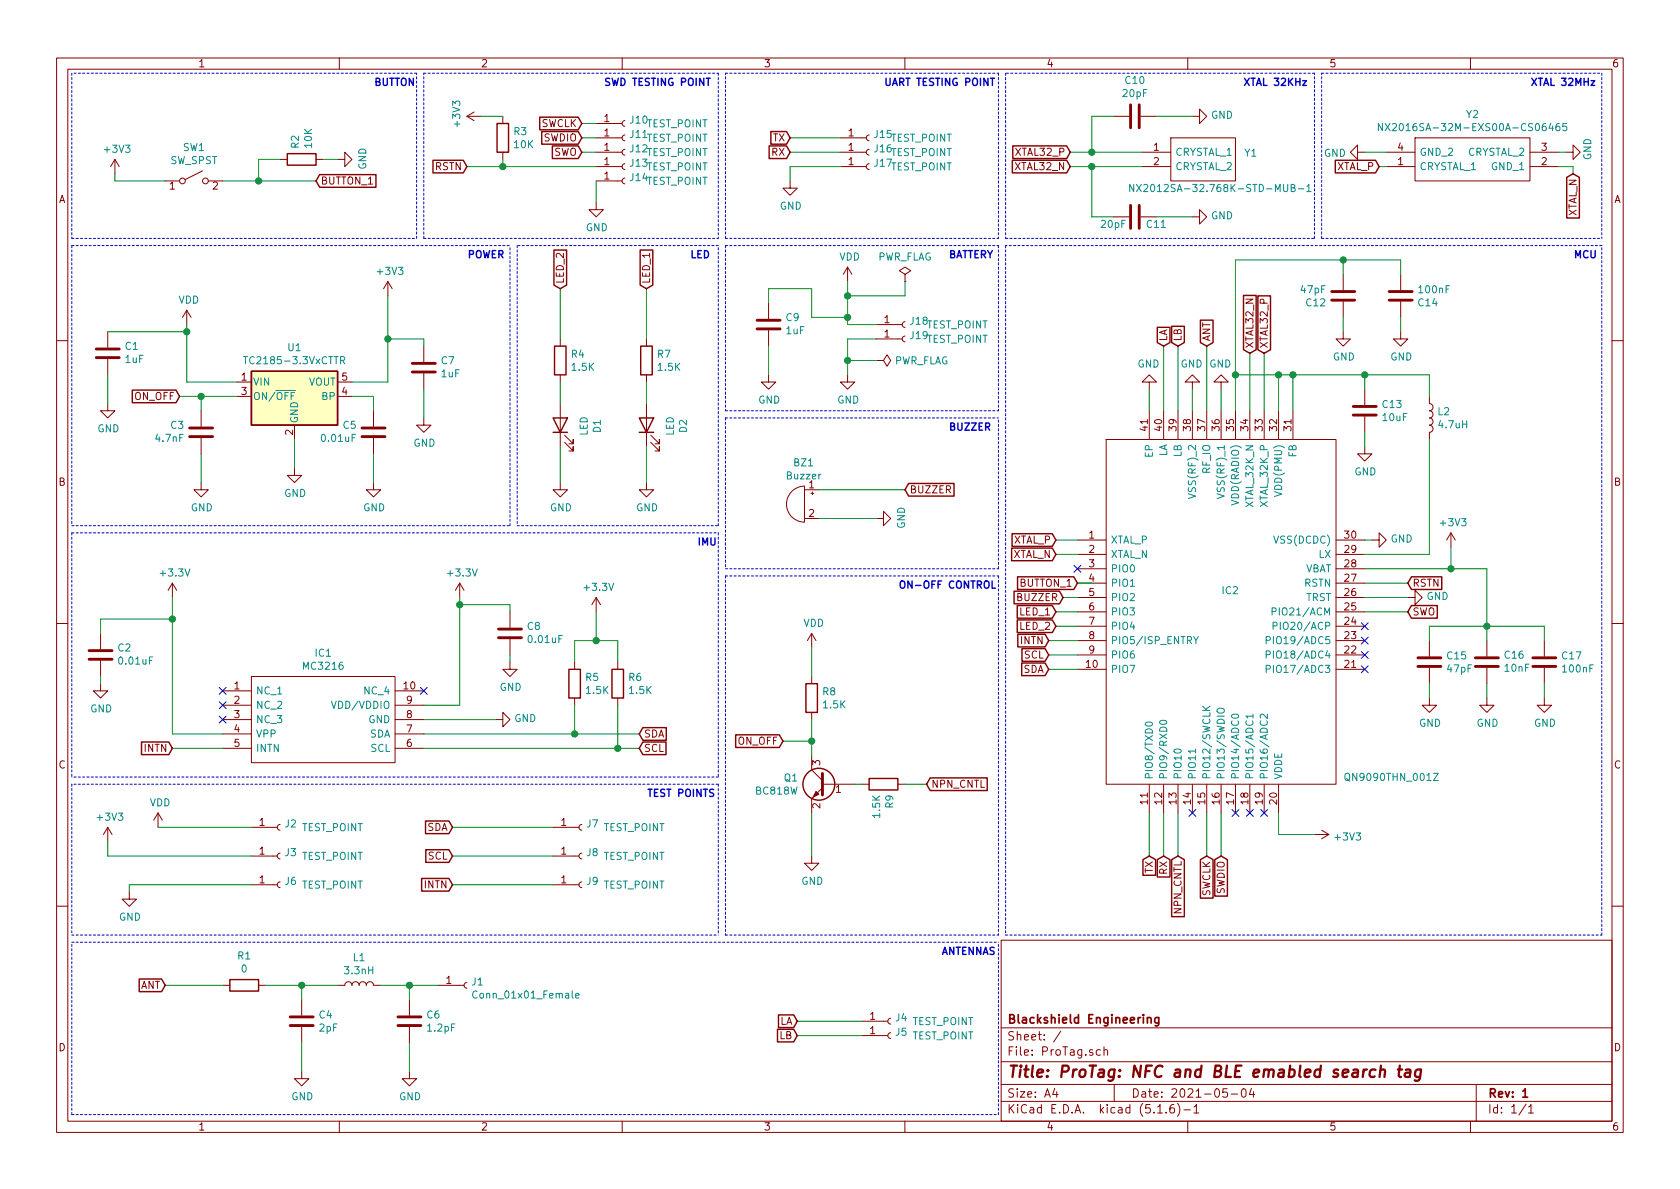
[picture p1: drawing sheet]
<svg xmlns="http://www.w3.org/2000/svg" width="297mm" height="210mm" viewBox="0 0 297 210" stroke-linecap="round" stroke-linejoin="round" font-family="sans-serif">
<g fill="none" stroke="#840000" stroke-width=".18">
<path d="M10 10.3h277v189.9h-277zM12 12.2h273v186.1h-273zM60 10.3v1.9M83.8 19.8l-1.3 .8M110 10.3v1.9M160 10.3v1.9M210 10.3v1.9M260 10.3v1.9M20.3 28.2l-.7 1.3M20.3 28.2v2.5M20.3 28.2l.8 1.3M29.2 32h2.5"/>
<path d="M35.8 30.2l-3 1.5M36.8 32h2.6M49.5 28.2h1.3M55.9 28.2h1.2M59.7 28.2h1.3v-1.3l1.2 1.3-1.2 1.3v-1.3M82.5 20.6h2.6M82.5 20.6l1.3 .7M88.9 20.6v1.2M88.9 26.9v1.3M105.4 35.8v1.3h1.3l-1.3 1.2-1.3-1.2h1.3M105.4 26.9h4.6M105.4 29.5h4.6"/>
<path d="M105.4 32h4.6M105.4 24.4h4.6M105.4 21.8h4.6M110.5 31.5l-.3 .1-.2 .3 .1 .4 .4 .2M110.5 29l-.3 .1-.2 .3 .1 .4 .4 .2M110.5 26.4l-.3 .1-.2 .3 .1 .4 .4 .2M110.5 23.9l-.3 .1-.2 .3 .1 .4 .4 .2M110.5 21.3l-.3 .1-.2 .4 .1 .3 .4 .2M139.7 32v1.3h1.3l-1.3 1.2-1.3-1.2h1.3M148.6 26.9h4.6M148.6 29.5h4.6M148.6 24.4h4.6"/>
<path d="M153.7 29l-.3 .1-.2 .3 .1 .4 .4 .2M153.7 26.4l-.3 .1-.2 .3 .1 .4 .4 .2M153.7 23.9l-.3 .1-.2 .3 .1 .4 .4 .2M196.8 20.6h2.8M196.8 38.3h2.8M201.7 20.6h2.8M201.7 38.3h2.8M201.9 26.9h5.1M201.9 29.5h5.1M207 24.4h11.4v7.6h-11.4zM210.8 20.6h1.3v-1.3l1.3 1.3-1.3 1.2v-1.2M210.8 38.3h1.3v-1.2l1.3 1.2-1.3 1.3v-1.3"/>
<path d="M240 26.9v-1.3l-1.2 1.3 1.2 1.3v-1.3h1.3M245.1 26.9h5.1M245.1 29.5h5.1M250.2 24.4h20.3v7.6h-20.3zM270.5 26.9h5.1M270.5 29.5h5.1M276.9 26.9h1.2v-1.3l1.3 1.3-1.3 1.3v-1.3M19 58.7v2.8M33 54.9l-.7 1.2M33 54.9v2.5M33 54.9l.8 1.2M68.6 49.8l-.8 1.2"/>
<path d="M68.6 49.8v2.5M68.6 49.8l.7 1.2M99.1 59.9v1.3M114.3 59.9v1.3M135.9 53.6v2.8M135.9 58.4v2.8M149.9 47.2l-.8 1.3M149.9 47.2v2.6M149.9 47.2l.7 1.3M154.9 57.4h4.6M154.9 59.9h4.6M160 48.5l1-.6-1-.7-1 .7 1 .6v1.3"/>
<path d="M160 49.8h.1M160 56.9l-.3 .1-.2 .3 .1 .4 .4 .2M160 59.4l-.3 .1-.2 .4 .1 .3 .4 .2M237.5 58.7v1.2h1.3l-1.3 1.3-1.3-1.3h1.3M237.5 48.5v2.8M237.5 53.3v2.8M247.6 58.7v1.2h1.3l-1.3 1.3-1.2-1.3h1.2M247.6 48.5v2.8M247.6 53.3v2.8M10 60.2h2M19 71.4v1.2h1.3l-1.3 1.3-1.2-1.3h1.2M19 63.5v2.8"/>
<path d="M35.6 72.6v2.8M35.6 77.5v2.8M41.9 67.6h2.5M41.9 70.1h2.5M52.1 75.2v2.5M59.7 67.6h2.5M59.7 70.1h2.5M66 72.6v2.8M66 77.5v2.8M74.9 73.9v1.3h1.3l-1.3 1.2-1.2-1.2h1.2M74.9 61.2v2.8M74.9 66v2.8"/>
<path d="M99.1 66.3v1.3M99.1 71.4v7.6M99.8 78.2l1.5 1.6v-.8v.8h-.7M99.8 77l1.5 1.5v-.8v.8h-.7M114.3 66.3v1.3M114.3 71.4v7.6M115.1 78.2l1.5 1.6v-.8v.8h-.8M115.1 77l1.5 1.5v-.8v.8h-.8M135.9 66.3v1.3h1.3l-1.3 1.2-1.3-1.2h1.3M149.9 66.3v1.3h1.2l-1.2 1.2-1.3-1.2h1.3M154.9 63.7h1.3l.6-1 .7 1-.7 1.1-.6-1.1M154.9 63.7h.1"/>
<path d="M195.6 77.7h40.6v61h-40.6zM203.2 67.6h1.3l-1.3-1.3-1.3 1.3h1.3v1.2M203.2 72.6v5.1M205.7 72.6v5.1M208.3 72.6v5.1M210.8 67.6h1.3l-1.3-1.3-1.3 1.3h1.3v1.2M210.8 72.6v5.1M213.4 72.6v5.1M215.9 67.6h1.3l-1.3-1.3-1.3 1.3h1.3v1.2M215.9 72.6v5.1M218.4 72.6v5.1M221 72.6v5.1"/>
<path d="M223.5 72.6v5.1M226.1 72.6v5.1M228.6 72.6v5.1M241.3 79v1.3h1.3l-1.3 1.2-1.3-1.2h1.3M241.3 68.8v2.8M241.3 73.7v2.7M252.7 70.1v1.3a.63 .63 0 0 1 .7 .6 .63 .63 0 0 1-.7 .6 .63 .63 0 0 1 .7 .7 .63 .63 0 0 1-.7 .6 .63 .63 0 0 1 .7 .6 .63 .63 0 0 1-.7 .7 .63 .63 0 0 1 .7 .6 .63 .63 0 0 1-.7 .6v1.3M285 60.2h2M35.6 85.3v1.3h1.2l-1.2 1.3-1.3-1.3h1.3M52.1 82.8v1.3h1.2l-1.2 1.2-1.3-1.2h1.3M66 85.3v1.3h1.3l-1.3 1.3-1.2-1.3h1.2M99.1 85.3v1.3h1.2l-1.2 1.3-1.3-1.3h1.3"/>
<path d="M114.3 85.3v1.3h1.3l-1.3 1.3-1.3-1.3h1.3M140 86.9a3.3 3.3 0 0 1 2.2-.9v6.3a3.2 3.2 0 0 1-2.9-1.9 3.2 3.2 0 0 1 .7-3.5zM142.2 86.6h2.6M142.2 91.7h2.6M143.4 87.2h.5M143.6 87v.5M154.9 91.7h1.3v-1.3l1.3 1.3-1.3 1.3v-1.3M190.5 95.5h5.1M190.5 98h5.1M236.2 95.5h5.1M236.2 98h5.1M242.6 95.5h1.2v-1.3l1.3 1.3-1.3 1.3v-1.3"/>
<path d="M256.5 94.2l-.7 1.3M256.5 94.2v2.6M256.5 94.2l.8 1.3M10 110.3h2M17.8 112v2.8M17.8 116.8v2.8M30.5 103.1l-.8 1.3M30.5 103.1v2.6M30.5 103.1l.7 1.3M44.4 119.6h25.4v15.3h-25.4zM81.3 103.1l-.8 1.3M81.3 103.1v2.6"/>
<path d="M81.3 103.1l.7 1.3M90.2 117.1v1.3h1.2l-1.2 1.2-1.3-1.2h1.3M90.2 108.2v2.8M90.2 113v2.8M101.6 117.1v1.3M105.4 105.7l-.8 1.2M105.4 105.7v2.5M105.4 105.7l.8 1.2M109.2 117.1v1.3M143.5 112v2.5M143.5 119.6v1.3M143.5 112l-.8 1.3"/>
<path d="M143.5 112l.8 1.3M190.5 118.4h5.1M190.5 115.8h5.1M190.5 113.3h5.1M190.5 110.7h5.1M190.5 108.2h5.1M190.5 105.7h5.1M190.5 103.1h5.1M190.5 100.6h5.1M236.2 118.4h5.1M236.2 115.8h5.1M236.2 113.3h5.1"/>
<path d="M236.2 110.7h5.1M236.2 108.2h5.1M236.2 105.7h5.1M236.2 103.1h5.1M236.2 100.6h5.1M248.9 105.7h1.3v-1.3l1.3 1.3-1.3 1.2v-1.2M252.7 113.3v2.8M252.7 118.1v2.8M262.9 113.3v2.8M262.9 118.1v2.8M273 113.3v2.8M273 118.1v2.8"/>
<path d="M285 110.3h2M17.8 120.9v1.3h1.2l-1.2 1.2-1.3-1.2h1.3M39.4 122.2h5M39.4 124.7h5M39.4 127.2h5M39.4 129.8h5M39.4 132.3h5M69.8 122.2h5.1M69.8 124.7h5.1M69.8 127.2h5.1M69.8 129.8h5.1M69.8 132.3h5.1"/>
<path d="M87.6 127.2h1.3v-1.2l1.3 1.2-1.3 1.3v-1.3M101.6 123.4v1.3M109.2 123.4v1.3M143.5 126v1.2M143.5 133.6v2.5l1.9 1.9M145.4 139.3l-1.9 1.9v2.6M145.4 138.7h5.7M152.4 138.7h1.3M158.7 138.7h1.3M203.2 138.7v5.1M205.7 138.7v5.1M208.3 138.7v5.1"/>
<path d="M210.8 138.7v5.1M213.4 138.7v5.1M215.9 138.7v5.1M218.4 138.7v5.1M221 138.7v5.1M223.5 138.7v5.1M226.1 138.7v5.1M252.7 123.4v1.3h1.3l-1.3 1.3-1.2-1.3h1.2M262.9 123.4v1.3h1.3l-1.3 1.3-1.3-1.3h1.3M273 123.4v1.3h1.3l-1.3 1.3-1.2-1.3h1.2M19 146.3v2.5M19 146.3l-.7 1.3"/>
<path d="M19 146.3l.8 1.3M22.9 157.7v1.3h1.2l-1.2 1.3-1.3-1.3h1.3M27.9 143.8l-.7 1.2M27.9 143.8v2.5M27.9 143.8l.8 1.2M44.4 156.5h4.6M44.4 151.4h4.6M44.4 146.3h4.6M49.5 150.9l-.3 .1-.2 .3 .1 .4 .4 .2M49.5 156l-.3 .1-.2 .3 .1 .4 .4 .2M49.5 145.8l-.3 .1-.2 .3 .1 .4 .4 .2M97.8 156.5h4.6"/>
<path d="M97.8 151.4h4.6M97.8 146.3h4.6M102.9 156l-.3 .1-.2 .3 .1 .4 .4 .2M102.9 150.9l-.3 .1-.2 .3 .1 .4 .4 .2M102.9 145.8l-.3 .1-.2 .3 .1 .4 .4 .2M143.5 151.4v1.2h1.3l-1.3 1.3-1.3-1.3h1.3M232.4 147.6h2.5M233.7 146.8l1.2 .8M234.9 147.6l-1.2 .7M10 160.2h2M39.4 174.2h1.2M45.7 174.2h1.3"/>
<path d="M53.3 176.8v2.8M59.7 174.2h1.3a.63 .63 0 0 1 .6-.6 .63 .63 0 0 1 .6 .6 .63 .63 0 0 1 .7-.6 .63 .63 0 0 1 .6 .6 .63 .63 0 0 1 .6-.6 .63 .63 0 0 1 .7 .6 .63 .63 0 0 1 .6-.6 .63 .63 0 0 1 .6 .6h1.3M72.4 176.8v2.8M77.5 174.2h4.5M82.5 173.7l-.3 .1-.2 .4 .1 .3 .4 .2M177 166.3h108v32h-108zM285 160.2h2M53.3 189.5v1.2h1.3l-1.3 1.3-1.2-1.3h1.2M53.3 181.6v2.8M60 198.3v1.9M72.4 189.5v1.2h1.3l-1.3 1.3-1.3-1.3h1.3M72.4 181.6v2.8"/>
<path d="M110 198.3v1.9M152.4 183.1h4.6M152.4 180.6h4.6M157.5 182.6l-.3 .1-.2 .4 .1 .3 .4 .2M157.5 180.1l-.3 .1-.2 .3 .1 .4 .4 .2M160 198.3v1.9M177 194.8h108M177 191.8h108M177 187.8h108M177 181.8h108M186.5 192.5l-.4 1h1M186.8 193v1"/>
<path d="M187.6 182.3l-1.3 2M194.6 185.7l-.5-.1-.3 .3 .1 .6 .2 .1 .5-.1M195.2 185.7l.2-.1 .4 .1v.9M195.2 185.1v1.5M197 191.8v3M204.7 196.8h.8M206.2 196.7v.1M207.5 195.3a.59 .59 0 0 0-.7 .7v.5l.2 .2 .4 .1 .2-.1 .1-.5-.2-.2-.4-.1-.3 .3M208.2 195.1a1.71 1.71 0 0 1 0 2.3M209.3 196.3h1.2M210 198.3v1.9M211.1 195.8l.4-.5v1.5"/>
<path d="M211.1 196.8h.9M217 192.5h-.7l-.1 .7 .2-.1 .5 .1 .1 .2v.5l-.2 .1-.6-.1M217.7 193.5h1.1M219.6 192.7l.4-.2a.94 .94 0 0 1 0 1.5 .82 .82 0 0 1-.4-1.3zM221.3 192.5l-.4 1h.9M221.6 193v1M260 198.3v1.9M261 191.8v6.5M269.8 195.2l-1.2 2M270.3 195.8l.4-.5v1.5M270.3 196.8h.8"/>
<circle cx="32.3" cy="32" r=".51"/>
<circle cx="36.3" cy="32" r=".51"/>
</g>
<path d="M202.9 179.9v1M204.9 179.9v1.2l-.3 .3h-.4M202.9 180.1v-.1a.37 .37 0 0 1 .6 .1v.8M204.9 180l-.5-.1-.2 .3v.6l.2 .1 .5-.1M269.2 193l.5-.5v1.5M269.2 194h.9" fill="none" stroke="#840000" stroke-width=".3"/>
<path d="M243.2 189.2a.68 .68 0 0 0-1 .3l-.1 .6 .2 .2 .2 .1 .6-.1M244 189.3a.52 .52 0 0 1 .9 .1l-.1 1M244.2 188.4l-.3 2M247.1 189.1h.8M247.5 188.4l-.2 1.8 .1 .1 .3 .1M248.6 189.2h.7l.1 .2-.1 1M249.4 189.6l-.7 .1a.4 .4 0 0 0-.4 .3 .4 .4 0 0 0 .3 .4l.7-.1M251.2 189.2a.68 .68 0 0 0-1 .3v.8l.3 .1 .6-.1M251.3 189.1l-.2 1.6a.62 .62 0 0 1-1 .3" fill="none" stroke="#840000" stroke-width=".41"/>
<g fill="none" stroke="#008484" stroke-width=".18">
<path d="M200.5 32.6v1.3l-.8-1.3v1.3M200.9 32.6l.9 1.3M201.8 32.6l-.9 1.3M228.3 33.2h.5l.2-.2-.1-.3-.6-.1v1.3h.5l.2-.1v-.4l-.3-.2M229.6 33.4h.9M231.1 33l.3-.4v1.3M231.1 33.9h.7M244.4 21.8v1.3l-.7-1.3v1.3M244.9 21.8l.9 1.3M245.8 21.8l-.9 1.3M275.7 21.8h-.2a.79 .79 0 0 0-.2 1.3l.5-.1v-.6l-.5-.1-.2 .3M277 21.8h-.6l-.1 .6 .5-.1 .2 .3v.3l-.2 .2-.5-.1"/>
<path d="M43.1 63.1h.7M51.2 69h1.1M52.1 69.4h-.6v1.3M60.2 63.7h.6l.2-.2-.1-.3-.2-.1h-.5v1.2M60.5 63.7l.5 .6M210.1 87.3l1.3 .4-1.3 .5M215.2 87.3l1.3 .4-1.3 .5M211 112.6l.5 .6 .4-.6M211.5 113.2v.6M223.9 118.3h.6l.1-.2-.1-.3-.1-.2h-.5v1.3M223.9 115.8l.6-.1 .1-.2-.1-.3-.1-.1h-.5v1.3M223.9 113.2h.6l.1-.2-.1-.3-.1-.1h-.5v1.2"/>
<path d="M224.9 108.1l.7-.1v-.4l-.2-.1h-.5v1.3M225.1 110.7l.6-.1 .1-.4-.2-.2h-.5v1.3M58.6 124l.4 1.3 .4-1.3M202.6 127.8a.68 .68 0 0 1 1.2 .3 .72 .72 0 0 1-1.3-.1zM205.2 127.5a.68 .68 0 0 1 1.1 .3 .73 .73 0 0 1-1.3-.1zM211.4 132.5v.7M212.6 124.9l.8 .7M213.9 124.9l-.7 .5M215.3 125.4a.8 .8 0 0 1 1.2 .1l-.1 .4a.8 .8 0 0 1-1.2-.1zM217.8 126.5a.75 .75 0 0 1 1.2 .2 .73 .73 0 0 1-1.3-.1zM221.5 126.6h-1.2l.3 .4M221.5 126.3v.7"/>
<path d="M224.1 126.3v.8l-.7-.8h-.2l-.4 .2 .1 .5M237.8 136.9a.45 .45 0 0 1 .8 0 .88 .88 0 0 1-.3 1.1h-.3a1.07 1.07 0 0 1-.2-1.1zM253.4 136.7h.9l-.9 1.3h.9M84.4 175.4a.6 .6 0 0 0-.9 .4 .6 .6 0 0 0 .6 .7l.3-.1M101.8 176.1l.6-.1-.1-.3h-.3l-.2 .1v.6h.5"/>
</g>
<g fill="none" stroke="#840000" stroke-width=".25">
<path d="M50.8 27.2h5.1v2h-5.1zM56.5 30.9h10v2.2h-10l-.6-1.1zM76.6 28.3h5.3l.6 1.2-.6 1.1h-5.3zM87.9 21.8h2v5.1h-2zM95.4 20.7h6.8l.7 1.1-.7 1.2h-6.8zM95.8 23.3h6.4l.7 1.1-.7 1.1h-6.4zM97.7 25.8h4.5l.7 1.1-.7 1.1h-4.5zM136 25.8h3.1l.6 1.1-.6 1.1h-3.1zM136.3 23.3h2.8l.6 1.1-.6 1.1h-2.8zM179 28.3h9.6l.6 1.2-.6 1.1h-9.6zM179.1 25.8h9.5l.6 1.1-.6 1.1h-9.5zM236.1 28.3h7.1l.6 1.2-.6 1.1h-7.1z"/>
<path d="M277 31.4l1.1-.7 1.1 .7v7.2h-2.2zM97.9 44.2h2.3v6.2l-1.1 .6-1.2-.6zM113.2 44.2h2.2v6.2l-1.1 .6-1.1-.6zM204.6 57.9h2.3v2.7l-1.2 .6-1.1-.6zM207.2 57.7h2.2v2.9l-1.1 .6-1.1-.6zM212.2 56.6h2.3v4l-1.1 .6-1.2-.6zM219.9 52.2h2.2v9.6l-1.1 .7-1.1-.7zM222.4 52.3h2.2v9.5l-1.1 .7-1.1-.7zM23.4 69h7.7l.6 1.1-.6 1.1h-7.7zM44.4 65.7h15.3v9.5h-15.3zM97.8 73.9h2.5l-1.2 2.5zM97.8 76.4h2.5"/>
<path d="M98 61.2h2.1v5.1h-2.1zM113 73.9h2.6l-1.3 2.5zM113 76.4h2.6M113.3 61.2h2v5.1h-2zM160.7 85.5h8v2.2h-8l-.7-1.1zM178.9 96.9h7.2l.6 1.1-.6 1.2h-7.2zM178.9 94.4h7.2l.6 1.1-.6 1.1h-7.2zM100.6 118.4h2v5h-2zM108.2 118.4h2v5h-2zM179.3 104.5h8l.7 1.2-.7 1.1h-8zM179.9 107.1h6.2l.6 1.1-.6 1.1h-6.2zM179.9 109.6h6.2l.6 1.1-.6 1.2h-6.2z"/>
<path d="M179.9 102h10l.6 1.1-.6 1.1h-10zM180 112.2h4.8l.6 1.1-.6 1.1h-4.8zM180.6 117.2h4.2l.6 1.2-.6 1.1h-4.2zM180.7 114.7h4.1l.6 1.1-.6 1.1h-4.1zM249.6 107.1h4.5v2.2h-4.5l-.7-1.1zM249.6 102h5.3v2.2h-5.3l-.7-1.1zM25 131.2h4.8l.7 1.1-.7 1.1h-4.8zM113.7 131.2h4.1v2.2h-4.1l-.7-1.1zM113.7 128.7h4.1v2.2h-4.1l-.7-1.1zM130.1 129.9h7.7l.6 1.2-.6 1.1h-7.7zM142.5 120.9h2v5.1h-2zM153.7 137.7h5v2h-5z"/>
<path d="M164.5 137.6h10v2.2h-10l-.7-1.1zM74.5 155.3h4.9l.6 1.2-.6 1.1h-4.9zM75.2 145.2h4.2l.6 1.1-.6 1.1h-4.2zM75.3 150.3h4.1l.6 1.1-.6 1.1h-4.1zM202.1 152l1.1-.6 1.1 .6v2.8h-2.2zM204.6 152l1.1-.6 1.2 .6v3.1h-2.3zM207.2 152l1.1-.6 1.1 .6v10.1h-2.2zM212.2 152l1.2-.6 1.1 .6v6.8h-2.3zM214.8 152l1.1-.6 1.1 .6v6.5h-2.2zM24.6 173.1h4l.6 1.1-.6 1.2h-4zM40.6 173.2h5.1v2.1h-5.1zM137.6 179.5h2.7l.7 1.1-.7 1.1h-2.7z"/>
<path d="M137.5 182h2.8l.7 1.1-.7 1.1h-2.8z"/>
<circle cx="144.8" cy="138.7" r="2.82"/>
</g>
<g fill="none" stroke="#840000" stroke-width=".51">
<path d="M199.9 18.5v4.1M201.4 18.5v4.1M199.9 36.3v4.1M201.4 36.3v4.1M133.9 56.6h4M133.9 58.2h4M235.5 53.1h4M235.5 51.6h4M245.6 53.1h4.1M245.6 51.6h4.1M17 61.7h4.1M17 63.2h4.1"/>
<path d="M33.5 75.7h4.1M33.5 77.2h4.1M64 75.7h4.1M64 77.2h4.1M72.9 64.3h4.1M72.9 65.8h4.1M239.3 73.4h4M239.3 71.9h4M15.7 115.1h4.1M15.7 116.6h4.1M88.1 111.2h4.1M88.1 112.8h4.1"/>
<path d="M250.7 117.9h4.1M250.7 116.3h4.1M260.9 117.9h4M260.9 116.3h4M271 117.9h4.1M271 116.3h4.1M145.4 136.8v3.8M51.3 179.8h4.1M70.4 179.8h4M51.3 181.4h4.1M70.4 181.4h4"/>
</g>
<path d="M44.4 65.7h15.3v9.5h-15.3z" fill="#ffffc2" stroke="#ffffc2" stroke-width=".18"/>
<path d="M144.3 139.9l.5 .6-1 .5z" fill="#840000" stroke="#840000" stroke-width=".18"/>
<g fill="none" stroke="#0000c2" stroke-width=".18" stroke-dasharray=".4 .4">
<path d="M12.7 12.9v29.3M73.7 12.9h-61M74.9 12.9h52.1M127 12.9v29.3M128.3 12.9h48.2M176.5 12.9v29.3M177.8 12.9v29.3M232.4 12.9h-54.6M233.7 12.9h49.5M283.2 12.9v29.3M12.7 42.2h61M12.7 43.4v49.6"/>
<path d="M12.7 43.4h77.5M73.7 42.2v-29.3M74.9 42.2h52.1M74.9 42.2v-29.3M91.4 43.4v49.6M127 43.4h-35.6M128.3 43.4h48.2M128.3 42.2h48.2M128.3 42.2v-29.3M128.3 43.4v29.2M176.5 43.4v29.2M177.8 42.2h54.6"/>
<path d="M177.8 43.4v121.9M232.4 42.2v-29.3M233.7 42.2h49.5M233.7 42.2v-29.3M283.2 43.4h-105.4M128.3 73.9h48.2M128.3 73.9v26.7M128.3 72.6h48.2M12.7 94.2h114.3M12.7 94.2v43.2M12.7 93h77.5M90.2 93v-49.6"/>
<path d="M91.4 93h35.6M127 93v-49.6M127 94.2v43.2M128.3 101.8v63.5M128.3 101.8h48.2M128.3 100.6h48.2M176.5 101.8v63.5M176.5 100.6v-26.7M12.7 138.7v26.6M127 137.4h-114.3M127 138.7v26.6M127 138.7h-114.3"/>
<path d="M12.7 166.6h163.8M12.7 165.3h114.3M128.3 165.3h48.2M177.8 165.3h105.4M283.2 165.3v-121.9M12.7 197.1h163.8M12.7 197.1v-30.5M176.5 197.1v-30.5"/>
</g>
<g fill="none" stroke="#008400" stroke-width=".18">
<path d="M20.3 30.7v1.3h8.9M39.4 32h16.5M49.5 28.2h-3.8v3.8M57.1 28.2h2.6M82.5 29.5h22.9M85.1 20.6h3.8M88.9 28.2v1.3M102.9 26.9h2.5M102.9 21.8h2.5M102.9 24.4h2.5M105.4 32v3.8M139.7 26.9h8.9"/>
<path d="M139.7 24.4h8.9M148.6 29.5h-8.9v2.5M189.2 26.9h12.7M189.2 29.5h12.7M193 29.5v8.8h3.8M196.8 20.6h-3.8v6.3M204.5 20.6h6.3M204.5 38.3h6.3M241.3 26.9h3.8M243.8 29.5h1.3M275.6 26.9h1.3M275.6 29.5h2.5v1.2"/>
<path d="M19 58.7h14M33 57.4v10.2h8.9M68.6 59.9h6.3v1.3M68.6 52.3v15.3h-6.4M99.1 51v8.9M114.3 51v8.9M135.9 53.6v-2.6h7.6v5.1h6.4M149.9 49.8v7.6h5M154.9 59.9h-5v6.4M160 49.8v2.5h-10.1M237.5 46v2.5M237.5 56.1v2.6"/>
<path d="M247.6 48.5v-2.5h-29.2v26.6M247.6 56.1v2.6M19 66.3v5.1M31.7 70.1h10.2M35.6 70.1v2.5M52.1 77.7v5.1M62.2 70.1h3.8v2.5M74.9 68.8v5.1M99.1 67.6v3.8M99.1 79v6.3M114.3 67.6v3.8M114.3 79v6.3"/>
<path d="M135.9 61.2v5.1M149.9 63.7h5M203.2 68.8v3.8M205.7 61.2v11.4M208.3 61.2v11.4M210.8 68.8v3.8M213.4 61.2v11.4M215.9 68.8v3.8M218.4 66.3h34.3v3.8M221 62.5v10.1M223.5 62.5v10.1M226.1 66.3v6.3"/>
<path d="M228.6 66.3v6.3M241.3 66.3v2.5M241.3 76.4v2.6M252.7 77.7v20.3h-11.4M35.6 80.3v5M66 80.3v5M144.8 86.6h15.2M144.8 91.7h10.1M186.7 98h3.8M186.7 95.5h3.8M241.3 95.5h1.3M256.5 96.8v3.8"/>
<path d="M17.8 119.6v1.3M30.5 109.5h-12.7v2.5M30.5 105.7v24.1h8.9M81.3 106.9h8.9v1.3M81.3 105.7v19h-6.4M90.2 115.8v1.3M101.6 117.1v-3.8h7.6v3.8M105.4 108.2v5.1M143.5 114.5v5.1M185.4 113.3h5.1M185.4 115.8h5.1M185.4 118.4h5.1"/>
<path d="M186.7 110.7h3.8M186.7 108.2h3.8M188 105.7h2.5M190.5 103.1h2.5M241.3 100.6h21.6v12.7M241.3 108.2h7.6M241.3 103.1h7.6M241.3 105.7h7.6M252.7 113.3v-2.6h20.3v2.6M30.5 132.3h8.9M74.9 132.3h38.1M74.9 129.8h38.1"/>
<path d="M74.9 127.2h12.7M101.6 124.7v5.1M109.2 124.7v7.6M138.4 131.1h5.1M143.5 127.2v6.4M151.1 138.7h1.3M160 138.7h3.8M252.7 120.9v2.5M262.9 120.9v2.5M273 120.9v2.5M19 148.8v2.6h25.4M27.9 146.3h16.5"/>
<path d="M44.4 156.5h-21.5v1.2M80 151.4h17.8M80 146.3h17.8M80 156.5h17.8M143.5 143.8v7.6M203.2 143.8v7.6M205.7 143.8v7.6M208.3 143.8v7.6M213.4 143.8v7.6M215.9 143.8v7.6M226.1 143.8v3.8h6.3M29.2 174.2h10.2"/>
<path d="M47 174.2h12.7M53.3 174.2v2.6M67.3 174.2h10.2M72.4 174.2v2.6M53.3 184.4v5.1M72.4 184.4v5.1M141 180.6h11.4M141 183.1h11.4"/>
</g>
<path d="M124.9 13.8h.7M175.1 13.8h.7M230.3 14.3h.7l-.7 .8h.7M281.3 14.3h.7l-.7 .8h.7M175.4 102.7v1.3h.6" fill="none" stroke="#0000c2" stroke-width=".25"/>
<g fill="#008400" stroke="#008400" stroke-width=".25">
<circle cx="105.4" cy="113.3" r=".51"/>
<circle cx="228.6" cy="66.3" r=".51"/>
<circle cx="88.9" cy="29.5" r=".51"/>
<circle cx="72.4" cy="174.2" r=".51"/>
<circle cx="81.3" cy="106.9" r=".51"/>
<circle cx="262.9" cy="110.7" r=".51"/>
<circle cx="256.5" cy="100.6" r=".51"/>
<circle cx="218.4" cy="66.3" r=".51"/>
<circle cx="68.6" cy="59.9" r=".51"/>
<circle cx="109.2" cy="132.3" r=".51"/>
<circle cx="101.6" cy="129.8" r=".51"/>
<circle cx="193" cy="29.5" r=".51"/>
<circle cx="35.6" cy="70.1" r=".51"/>
<circle cx="45.7" cy="32" r=".51"/>
<circle cx="193" cy="26.9" r=".51"/>
<circle cx="33" cy="58.7" r=".51"/>
<circle cx="226.1" cy="66.3" r=".51"/>
<circle cx="237.5" cy="46" r=".51"/>
<circle cx="149.9" cy="56.1" r=".51"/>
<circle cx="149.9" cy="52.3" r=".51"/>
<circle cx="143.5" cy="131.1" r=".51"/>
<circle cx="30.5" cy="109.5" r=".51"/>
<circle cx="241.3" cy="66.3" r=".51"/>
<circle cx="53.3" cy="174.2" r=".51"/>
<circle cx="149.9" cy="63.7" r=".51"/>
</g>
<g fill="none" stroke="#000084" stroke-width=".18">
<path d="M189.9 100l1.2 1.2M191.1 100l-1.2 1.2M240.7 115.2l1.2 1.2M240.7 110.1l1.2 1.2M240.7 112.7l1.2 1.2M240.7 117.7l1.2 1.3M241.9 115.2l-1.2 1.2M241.9 110.1l-1.2 1.2M241.9 112.7l-1.2 1.2M241.9 117.7l-1.2 1.3M38.8 126.6l1.2 1.3M38.8 124.1l1.2 1.2"/>
<path d="M38.8 121.6l1.2 1.2M40 126.6l-1.2 1.3M40 124.1l-1.2 1.2M40 121.6l-1.2 1.2M74.3 121.6l1.2 1.2M75.5 121.6l-1.2 1.2M210.2 143.1l1.2 1.3M211.4 143.1l-1.2 1.3M217.8 143.1l1.2 1.3M219 143.1l-1.2 1.3M220.4 143.1l1.2 1.3M221.6 143.1l-1.2 1.3"/>
<path d="M222.9 143.1l1.2 1.3M224.1 143.1l-1.2 1.3"/>
</g>
<text font-size="2.8" fill="#840000" x="178" y="190.5">Title: ProTag: NFC and BLE emabled search tag</text>
<g font-size="2.1" fill="#840000">
<text x="178" y="184">Sheet: /</text>
<text x="178" y="181">Blackshield Engineering</text>
<text x="178" y="186.7">File: ProTag.sch</text>
<text x="178" y="196.9">KiCad E.D.A. kicad (5.1.6)-1</text>
<text x="178" y="194.1">Size: A4</text>
<text x="200" y="194.1">Date: 2021-05-04</text>
<text x="263" y="194.1">Rev: 1</text>
<text x="263" y="196.9">Id: 1/1</text>
</g>
<g font-size="1.8" fill="#840000">
<text x="35" y="11.9">1</text>
<text x="85" y="11.9">2</text>
<text x="135" y="11.9">3</text>
<text x="185" y="11.9">4</text>
<text x="235" y="11.9">5</text>
<text x="285" y="11.9">6</text>
<text x="95.6" y="22.5">SWCLK</text>
<text x="106.8" y="21.6">1</text>
<text x="96.1" y="25">SWDIO</text>
<text x="97.9" y="27.6">SWO</text>
<text x="106.8" y="29.2">1</text>
<text x="106.8" y="26.7">1</text>
<text x="106.8" y="24.1">1</text>
<text x="136.4" y="27.6">RX</text>
<text x="136.7" y="25">TX</text>
<text x="150" y="29.2">1</text>
<text x="150" y="26.7">1</text>
<text x="150" y="24.1">1</text>
<text x="179.7" y="27.6">XTAL32_P</text>
<text x="204" y="26.7">1</text>
<text x="204" y="29.2">2</text>
<text x="247.2" y="29.2">1</text>
<text x="247.2" y="26.7">4</text>
<text x="272.6" y="29.2">2</text>
<text x="272.6" y="26.7">3</text>
<text x="10.4" y="35.9">A</text>
<text x="30" y="33.5">1</text>
<text x="37.6" y="33.5">2</text>
<text x="56.7" y="32.6">BUTTON_1</text>
<text x="76.9" y="30.1">RSTN</text>
<text x="106.8" y="31.7">1</text>
<text x="179.6" y="30.1">XTAL32_N</text>
<text x="236.3" y="30.1">XTAL_P</text>
<text x="285.4" y="35.9">A</text>
<text x="278.8" y="38.4" transform="rotate(-90 278.8 38.4)">XTAL_N</text>
<text x="99.7" y="50.3" transform="rotate(-90 99.7 50.3)">LED_2</text>
<text x="114.9" y="50.3" transform="rotate(-90 114.9 50.3)">LED_1</text>
<text x="156.4" y="57.1">1</text>
<text x="156.4" y="59.7">1</text>
<text x="206.4" y="60.4" transform="rotate(-90 206.4 60.4)">LA</text>
<text x="208.9" y="60.4" transform="rotate(-90 208.9 60.4)">LB</text>
<text x="214" y="60.4" transform="rotate(-90 214 60.4)">ANT</text>
<text x="221.6" y="61.7" transform="rotate(-90 221.6 61.7)">XTAL32_N</text>
<text x="224.2" y="61.7" transform="rotate(-90 224.2 61.7)">XTAL32_P</text>
<text x="23.8" y="70.7">ON_OFF</text>
<text x="42.7" y="67.3">1</text>
<text x="42.7" y="69.8">3</text>
<text x="60.5" y="69.8">4</text>
<text x="60.5" y="67.3">5</text>
<text x="51.8" y="76.9" transform="rotate(-90 51.8 76.9)">2</text>
<text x="202.9" y="76.1" transform="rotate(-90 202.9 76.1)">41</text>
<text x="205.5" y="76.1" transform="rotate(-90 205.5 76.1)">40</text>
<text x="208" y="76.1" transform="rotate(-90 208 76.1)">39</text>
<text x="210.6" y="76.1" transform="rotate(-90 210.6 76.1)">38</text>
<text x="213.1" y="76.1" transform="rotate(-90 213.1 76.1)">37</text>
<text x="215.6" y="76.1" transform="rotate(-90 215.6 76.1)">36</text>
<text x="218.2" y="76.1" transform="rotate(-90 218.2 76.1)">35</text>
<text x="220.7" y="76.1" transform="rotate(-90 220.7 76.1)">34</text>
<text x="223.3" y="76.1" transform="rotate(-90 223.3 76.1)">33</text>
<text x="225.8" y="76.1" transform="rotate(-90 225.8 76.1)">32</text>
<text x="228.3" y="76.1" transform="rotate(-90 228.3 76.1)">31</text>
<text x="10.4" y="85.9">B</text>
<text x="143" y="86.4">1</text>
<text x="160.8" y="87.2">BUZZER</text>
<text x="285.4" y="85.9">B</text>
<text x="143" y="91.4">2</text>
<text x="192.6" y="95.2">1</text>
<text x="237.8" y="95.2">30</text>
<text x="179" y="98.7">XTAL_N</text>
<text x="179.1" y="96.1">XTAL_P</text>
<text x="192.6" y="97.8">2</text>
<text x="192.6" y="100.3">3</text>
<text x="237.8" y="100.3">28</text>
<text x="237.8" y="97.8">29</text>
<text x="180" y="106.3">BUZZER</text>
<text x="180.4" y="103.8">BUTTON_1</text>
<text x="192.6" y="102.9">4</text>
<text x="192.6" y="105.4">5</text>
<text x="192.6" y="107.9">6</text>
<text x="237.8" y="107.9">25</text>
<text x="237.8" y="105.4">26</text>
<text x="237.8" y="102.9">27</text>
<text x="249.7" y="103.8">RSTN</text>
<text x="180.4" y="108.8">LED_1</text>
<text x="180.4" y="111.4">LED_2</text>
<text x="180.5" y="113.9">INTN</text>
<text x="192.6" y="110.5">7</text>
<text x="192.6" y="113">8</text>
<text x="237.8" y="113">23</text>
<text x="237.8" y="110.5">24</text>
<text x="249.7" y="108.8">SWO</text>
<text x="180.9" y="119">SDA</text>
<text x="181.1" y="116.5">SCL</text>
<text x="192.1" y="118.1">10</text>
<text x="192.6" y="115.6">9</text>
<text x="237.8" y="118.1">21</text>
<text x="237.8" y="115.6">22</text>
<text x="41.4" y="121.9">1</text>
<text x="41.4" y="124.5">2</text>
<text x="71.4" y="121.9">10</text>
<text x="71.9" y="124.5">9</text>
<text x="41.4" y="127">3</text>
<text x="41.4" y="129.5">4</text>
<text x="71.9" y="129.5">7</text>
<text x="71.9" y="127">8</text>
<text x="113.8" y="130.4">SDA</text>
<text x="130.5" y="131.7">ON_OFF</text>
<text x="10.4" y="135.9">C</text>
<text x="25.6" y="133">INTN</text>
<text x="41.4" y="132.1">5</text>
<text x="71.9" y="132.1">6</text>
<text x="113.8" y="133">SCL</text>
<text x="145" y="135.4" transform="rotate(-90 145 135.4)">3</text>
<text x="285.4" y="135.9">C</text>
<text x="145" y="143" transform="rotate(-90 145 143)">2</text>
<text x="147.8" y="140.2">1</text>
<text x="164.6" y="139.3">NPN_CNTL</text>
<text x="202.9" y="142.2" transform="rotate(-90 202.9 142.2)">11</text>
<text x="205.5" y="142.2" transform="rotate(-90 205.5 142.2)">12</text>
<text x="208" y="142.2" transform="rotate(-90 208 142.2)">13</text>
<text x="210.6" y="142.2" transform="rotate(-90 210.6 142.2)">14</text>
<text x="213.1" y="142.2" transform="rotate(-90 213.1 142.2)">15</text>
<text x="215.6" y="142.2" transform="rotate(-90 215.6 142.2)">16</text>
<text x="218.2" y="142.2" transform="rotate(-90 218.2 142.2)">17</text>
<text x="220.7" y="142.2" transform="rotate(-90 220.7 142.2)">18</text>
<text x="223.3" y="142.2" transform="rotate(-90 223.3 142.2)">19</text>
<text x="225.8" y="142.2" transform="rotate(-90 225.8 142.2)">20</text>
<text x="45.9" y="146">1</text>
<text x="75.5" y="146.9">SDA</text>
<text x="99.2" y="146">1</text>
<text x="45.9" y="151.1">1</text>
<text x="75.7" y="152">SCL</text>
<text x="99.2" y="151.1">1</text>
<text x="203.8" y="154.4" transform="rotate(-90 203.8 154.4)">TX</text>
<text x="206.4" y="154.6" transform="rotate(-90 206.4 154.6)">RX</text>
<text x="45.9" y="156.2">1</text>
<text x="75.1" y="157.1">INTN</text>
<text x="99.2" y="156.2">1</text>
<text x="208.9" y="161.6" transform="rotate(-90 208.9 161.6)">NPN_CNTL</text>
<text x="214" y="158.6" transform="rotate(-90 214 158.6)">SWCLK</text>
<text x="216.5" y="158.2" transform="rotate(-90 216.5 158.2)">SWDIO</text>
<text x="78.9" y="174">1</text>
<text x="24.8" y="174.9">ANT</text>
<text x="10.4" y="185.9">D</text>
<text x="137.8" y="181.2">LA</text>
<text x="137.8" y="183.8">LB</text>
<text x="153.8" y="182.9">1</text>
<text x="153.8" y="180.3">1</text>
<text x="285.4" y="185.9">D</text>
<text x="35" y="199.9">1</text>
<text x="85" y="199.9">2</text>
<text x="135" y="199.9">3</text>
<text x="185" y="199.9">4</text>
<text x="235" y="199.9">5</text>
<text x="285" y="199.9">6</text>
</g>
<g font-size="1.8" fill="#0000c2">
<text x="66" y="15.2">BUTTON</text>
<text x="106.7" y="15.2">SWD TESTING POINT</text>
<text x="156.2" y="15.2">UART TESTING POINT</text>
<text x="219.7" y="15.2">XTAL 32KHz</text>
<text x="270.5" y="15.2">XTAL 32MHz</text>
<text x="82.5" y="45.7">POWER</text>
<text x="121.9" y="45.7">LED</text>
<text x="167.6" y="45.7">BATTERY</text>
<text x="278.1" y="45.7">MCU</text>
<text x="167.6" y="76.1">BUZZER</text>
<text x="123.2" y="96.5">IMU</text>
<text x="158.7" y="104.1">ON-OFF CONTROL</text>
<text x="114.3" y="140.9">TEST POINTS</text>
<text x="166.4" y="168.9">ANTENNAS</text>
</g>
<g font-size="1.8" fill="#008484">
<text x="198.6" y="17.2">20pF</text>
<text x="199" y="14.9">C10</text>
<text x="81.4" y="22.3" transform="rotate(-90 81.4 22.3)">+3V3</text>
<text x="90.9" y="23.9">R3</text>
<text x="111.5" y="21.9">J10</text>
<text x="114.3" y="22.5">TEST_POINT</text>
<text x="214.1" y="21">GND</text>
<text x="246.3" y="23.2">NX2016SA-32M-EXS00A-CS06465</text>
<text x="259.3" y="20.9">Y2</text>
<text x="18.6" y="27">+3V3</text>
<text x="30.1" y="29">SW_SPST</text>
<text x="32.4" y="26.7">SW1</text>
<text x="52.9" y="26.2" transform="rotate(-90 52.9 26.2)">R2</text>
<text x="55.2" y="26.1" transform="rotate(-90 55.2 26.1)">10K</text>
<text x="91" y="26.2">10K</text>
<text x="111.5" y="29.5">J13</text>
<text x="111.5" y="26.9">J12</text>
<text x="111.5" y="24.4">J11</text>
<text x="114.3" y="27.6">TEST_POINT</text>
<text x="114.3" y="25.1">TEST_POINT</text>
<text x="154.7" y="29.5">J17</text>
<text x="154.7" y="26.9">J16</text>
<text x="154.7" y="24.4">J15</text>
<text x="157.5" y="27.6">TEST_POINT</text>
<text x="157.5" y="25.1">TEST_POINT</text>
<text x="207.8" y="27.6">CRYSTAL_1</text>
<text x="220.1" y="27.7">Y1</text>
<text x="234.1" y="27.7">GND</text>
<text x="251" y="27.6">GND_2</text>
<text x="259.4" y="27.6">CRYSTAL_2</text>
<text x="281.4" y="28.3" transform="rotate(-90 281.4 28.3)">GND</text>
<text x="64.8" y="30" transform="rotate(-90 64.8 30)">GND</text>
<text x="111.5" y="32">J14</text>
<text x="114.3" y="32.7">TEST_POINT</text>
<text x="114.3" y="30.1">TEST_POINT</text>
<text x="157.5" y="30.1">TEST_POINT</text>
<text x="202.5" y="34">NX2012SA-32.768K-STD-MUB-1</text>
<text x="207.8" y="30.1">CRYSTAL_2</text>
<text x="251" y="30.1">CRYSTAL_1</text>
<text x="263.9" y="30.1">GND_1</text>
<text x="103.6" y="40.9">GND</text>
<text x="137.9" y="37.1">GND</text>
<text x="194.8" y="40.3">20pF</text>
<text x="202.8" y="40.3">C11</text>
<text x="214.1" y="38.8">GND</text>
<text x="148.4" y="46.1">VDD</text>
<text x="155.1" y="46.1">PWR_FLAG</text>
<text x="31.5" y="53.7">VDD</text>
<text x="66.9" y="48.6">+3V3</text>
<text x="230.1" y="51.9">47pF</text>
<text x="251" y="51.9">100nF</text>
<text x="139" y="56.8">C9</text>
<text x="139" y="59.1">1uF</text>
<text x="161" y="57.4">J18</text>
<text x="161" y="60">J19</text>
<text x="163.8" y="58.1">TEST_POINT</text>
<text x="231" y="54.2">C12</text>
<text x="250.8" y="54.2">C14</text>
<text x="22.2" y="61.9">C1</text>
<text x="22.2" y="64.2">1uF</text>
<text x="44" y="64.4">TC2185-3.3VxCTTR</text>
<text x="51" y="62.1">U1</text>
<text x="78.1" y="64.4">C7</text>
<text x="101" y="63.3">R4</text>
<text x="101.2" y="65.6">1.5K</text>
<text x="116.3" y="63.3">R7</text>
<text x="116.4" y="65.6">1.5K</text>
<text x="158" y="64.4">PWR_FLAG</text>
<text x="163.8" y="60.6">TEST_POINT</text>
<text x="201.1" y="65">GND</text>
<text x="208.7" y="65">GND</text>
<text x="213.8" y="65">GND</text>
<text x="235.7" y="63.7">GND</text>
<text x="245.8" y="63.7">GND</text>
<text x="44.7" y="68.2">VIN</text>
<text x="44.7" y="70.7">ON/OFF</text>
<text x="54.5" y="68.2">VOUT</text>
<text x="57" y="70.7">BP</text>
<text x="78.1" y="66.7">1uF</text>
<text x="134.1" y="71.4">GND</text>
<text x="148" y="71.4">GND</text>
<text x="17.2" y="76.4">GND</text>
<text x="30.2" y="75.8">C3</text>
<text x="52.7" y="74.9" transform="rotate(-90 52.7 74.9)">GND</text>
<text x="60.7" y="75.8">C5</text>
<text x="103.9" y="77.1" transform="rotate(-90 103.9 77.1)">LED</text>
<text x="106.2" y="76.5" transform="rotate(-90 106.2 76.5)">D1</text>
<text x="119.2" y="77.1" transform="rotate(-90 119.2 77.1)">LED</text>
<text x="121.5" y="76.5" transform="rotate(-90 121.5 76.5)">D2</text>
<text x="244.5" y="72.2">C13</text>
<text x="244.6" y="74.5">10uF</text>
<text x="254.3" y="73.4">L2</text>
<text x="254.5" y="75.7">4.7uH</text>
<text x="27.6" y="78.2">4.7nF</text>
<text x="57" y="78.2">0.01uF</text>
<text x="73.1" y="79">GND</text>
<text x="140.4" y="82.5">BZ1</text>
<text x="203.8" y="80.8" transform="rotate(-90 203.8 80.8)">EP</text>
<text x="206.4" y="80.8" transform="rotate(-90 206.4 80.8)">LA</text>
<text x="208.9" y="80.8" transform="rotate(-90 208.9 80.8)">LB</text>
<text x="214" y="83.7" transform="rotate(-90 214 83.7)">RF_IO</text>
<text x="229.2" y="80.8" transform="rotate(-90 229.2 80.8)">FB</text>
<text x="50.2" y="87.9">GND</text>
<text x="139.2" y="84.8">Buzzer</text>
<text x="211.5" y="87.5" transform="rotate(-90 211.5 87.5)">VSS(RF)_2</text>
<text x="216.5" y="87.5" transform="rotate(-90 216.5 87.5)">VSS(RF)_1</text>
<text x="219.1" y="89.1" transform="rotate(-90 219.1 89.1)">VDD(RADIO)</text>
<text x="221.6" y="89.6" transform="rotate(-90 221.6 89.6)">XTAL_32K_N</text>
<text x="224.2" y="89.5" transform="rotate(-90 224.2 89.5)">XTAL_32K_P</text>
<text x="226.7" y="87.3" transform="rotate(-90 226.7 87.3)">VDD(PMU)</text>
<text x="239.5" y="84.1">GND</text>
<text x="33.7" y="90.4">GND</text>
<text x="64.2" y="90.4">GND</text>
<text x="97.2" y="90.4">GND</text>
<text x="112.5" y="90.4">GND</text>
<text x="160" y="93.5" transform="rotate(-90 160 93.5)">GND</text>
<text x="245.9" y="95.9">GND</text>
<text x="254.8" y="93.1">+3V3</text>
<text x="28.5" y="101.9">+3.3V</text>
<text x="79.3" y="101.9">+3.3V</text>
<text x="196.3" y="96.1">XTAL_P</text>
<text x="196.3" y="98.7">XTAL_N</text>
<text x="196.3" y="101.2">PIO0</text>
<text x="225.6" y="96.1">VSS(DCDC)</text>
<text x="230.6" y="101.2">VBAT</text>
<text x="233.2" y="98.7">LX</text>
<text x="103.5" y="104.5">+3.3V</text>
<text x="196.3" y="103.8">PIO1</text>
<text x="196.3" y="106.3">PIO2</text>
<text x="216.1" y="105.1">IC2</text>
<text x="230.6" y="103.8">RSTN</text>
<text x="230.8" y="106.3">TRST</text>
<text x="252.2" y="106.1">GND</text>
<text x="93.3" y="111.4">C8</text>
<text x="93.6" y="113.7">0.01uF</text>
<text x="142" y="110.8">VDD</text>
<text x="196.3" y="108.8">PIO3</text>
<text x="196.3" y="111.4">PIO4</text>
<text x="196.3" y="113.9">PIO5/ISP_ENTRY</text>
<text x="225.1" y="113.9">PIO19/ADC5</text>
<text x="225.9" y="108.8">PIO21/ACM</text>
<text x="226.2" y="111.4">PIO20/ACP</text>
<text x="20.9" y="115.2">C2</text>
<text x="21.2" y="117.5">0.01uF</text>
<text x="53.8" y="118.4">MC3216</text>
<text x="55.8" y="116.1">IC1</text>
<text x="196.3" y="119">PIO7</text>
<text x="196.3" y="116.5">PIO6</text>
<text x="225.1" y="119">PIO17/ADC3</text>
<text x="225.1" y="116.5">PIO18/ADC4</text>
<text x="255.9" y="116.6">C15</text>
<text x="256" y="118.9">47pF</text>
<text x="266.1" y="116.5">C16</text>
<text x="266.1" y="118.8">10nF</text>
<text x="276.3" y="116.6">C17</text>
<text x="276.4" y="118.9">100nF</text>
<text x="16" y="126">GND</text>
<text x="45.2" y="122.8">NC_1</text>
<text x="45.2" y="125.3">NC_2</text>
<text x="59.3" y="125.3">VDD/VDDIO</text>
<text x="64.6" y="122.8">NC_4</text>
<text x="88.3" y="122.2">GND</text>
<text x="103.6" y="120.4">R5</text>
<text x="103.7" y="122.7">1.5K</text>
<text x="111.2" y="120.4">R6</text>
<text x="111.4" y="122.7">1.5K</text>
<text x="145.5" y="123">R8</text>
<text x="145.6" y="125.3">1.5K</text>
<text x="45.2" y="127.9">NC_3</text>
<text x="45.2" y="130.4">VPP</text>
<text x="65.2" y="127.9">GND</text>
<text x="65.4" y="130.4">SDA</text>
<text x="90.9" y="127.7">GND</text>
<text x="250.9" y="128.5">GND</text>
<text x="261.1" y="128.5">GND</text>
<text x="271.2" y="128.5">GND</text>
<text x="45.2" y="133">INTN</text>
<text x="65.6" y="133">SCL</text>
<text x="203.8" y="137.9" transform="rotate(-90 203.8 137.9)">PIO8/TXD0</text>
<text x="206.4" y="137.9" transform="rotate(-90 206.4 137.9)">PIO9/RXD0</text>
<text x="208.9" y="137.9" transform="rotate(-90 208.9 137.9)">PIO10</text>
<text x="211.5" y="137.9" transform="rotate(-90 211.5 137.9)">PIO11</text>
<text x="214" y="137.9" transform="rotate(-90 214 137.9)">PIO12/SWCLK</text>
<text x="216.5" y="137.9" transform="rotate(-90 216.5 137.9)">PIO13/SWDIO</text>
<text x="219.1" y="137.9" transform="rotate(-90 219.1 137.9)">PIO14/ADC0</text>
<text x="221.6" y="137.9" transform="rotate(-90 221.6 137.9)">PIO15/ADC1</text>
<text x="224.2" y="137.9" transform="rotate(-90 224.2 137.9)">PIO16/ADC2</text>
<text x="226.7" y="137.9" transform="rotate(-90 226.7 137.9)">VDDE</text>
<text x="26.5" y="142.6">VDD</text>
<text x="133.7" y="140.5">BC818W</text>
<text x="138.7" y="138.2">Q1</text>
<text x="157.9" y="142.9" transform="rotate(-90 157.9 142.9)">R9</text>
<text x="238.4" y="138.1">QN9090THN_001Z</text>
<text x="17.3" y="145.1">+3V3</text>
<text x="50.4" y="146.3">J2</text>
<text x="53.3" y="147">TEST_POINT</text>
<text x="103.8" y="146.3">J7</text>
<text x="106.7" y="147">TEST_POINT</text>
<text x="155.6" y="144.5" transform="rotate(-90 155.6 144.5)">1.5K</text>
<text x="236.2" y="148.6">+3V3</text>
<text x="50.4" y="151.4">J3</text>
<text x="53.3" y="152.1">TEST_POINT</text>
<text x="103.8" y="151.4">J8</text>
<text x="106.7" y="152.1">TEST_POINT</text>
<text x="50.4" y="156.5">J6</text>
<text x="53.3" y="157.1">TEST_POINT</text>
<text x="103.8" y="156.5">J9</text>
<text x="106.7" y="157.1">TEST_POINT</text>
<text x="141.7" y="156.5">GND</text>
<text x="21" y="162.8">GND</text>
<text x="42.1" y="169.7">R1</text>
<text x="42.7" y="172">0</text>
<text x="61.1" y="172.3">3.3nH</text>
<text x="62.5" y="170">L1</text>
<text x="83.5" y="174.3">J1</text>
<text x="84.3" y="176.6">Conn_01x01_Female</text>
<text x="56.5" y="180.1">C4</text>
<text x="56.5" y="182.4">2pF</text>
<text x="75.5" y="180.1">C6</text>
<text x="75.7" y="182.4">1.2pF</text>
<text x="158.4" y="183.2">J5</text>
<text x="158.4" y="180.6">J4</text>
<text x="161.3" y="183.8">TEST_POINT</text>
<text x="161.3" y="181.3">TEST_POINT</text>
<text x="51.5" y="194.6">GND</text>
<text x="70.6" y="194.6">GND</text>
</g>
</svg>
